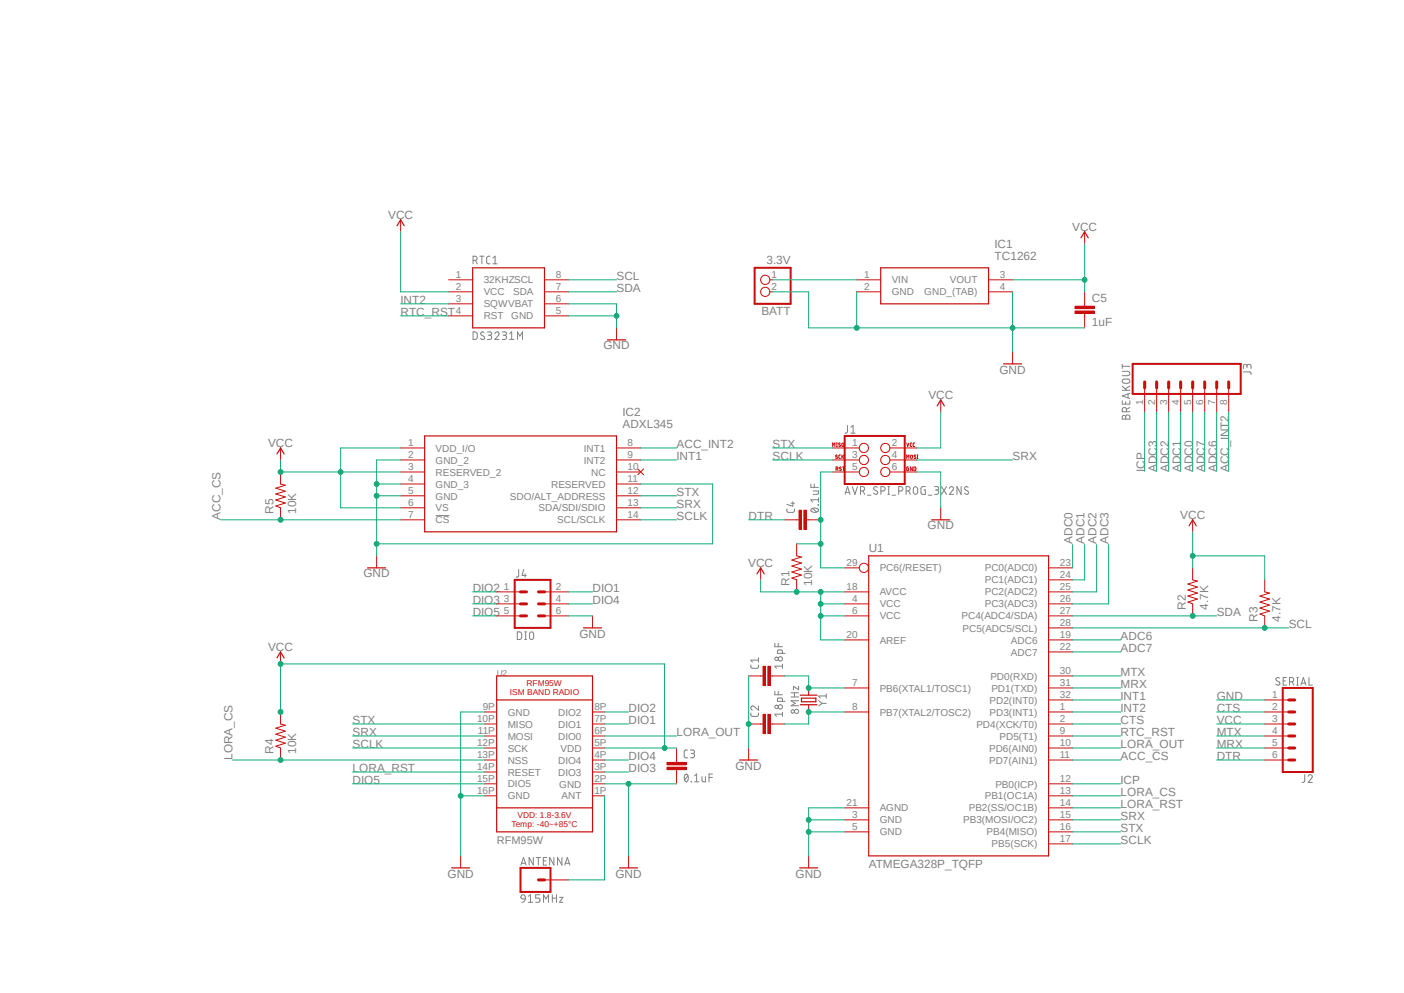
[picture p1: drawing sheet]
<svg xmlns="http://www.w3.org/2000/svg" width="297mm" height="210mm" viewBox="0 0 297 210" stroke-linecap="round" stroke-linejoin="round" font-family="sans-serif">
<path d="M44.1 43.7l234.2 147.9M278.3 43.7l-234.2 147.9" fill="none" stroke="#fff" stroke-width=".21"/>
<g fill="none" stroke="#808080" stroke-width=".21">
<path d="M100.1 55.1h.4a.45 .45 0 0 0 .5-.5 .45 .45 0 0 0-.5-.4h-.4v1.6M100.6 55.1l.4 .7M101.5 54.2h.9M101.9 54.2v1.6M103.7 54.2l-.6 .1-.1 .3v1l.7 .2M104.3 55.8h.9M104.3 54.6l.4-.4v1.6M100.1 70.2h.4l.4 .2a1.16 1.16 0 0 1-.2 1.4h-.6zM102.4 70.3l-.5-.1a.38 .38 0 0 0 0 .7l.4 .2 .2 .4-.3 .3-.6-.2M103.1 70.2h.7a.37 .37 0 0 1 .2 .4 .37 .37 0 0 1-.3 .3h-.4M103.6 70.9l.2 .1a.46 .46 0 0 1 .2 .4 .46 .46 0 0 1-.4 .4h-.5M104.7 70.6a.44 .44 0 0 1 .6-.4 .44 .44 0 0 1 .2 .7l-.8 .9h.9"/>
<path d="M106.3 70.2h.7a.37 .37 0 0 1 .1 .4 .37 .37 0 0 1-.3 .3h-.4M106.7 70.9l.2 .1a.46 .46 0 0 1 .2 .4 .46 .46 0 0 1-.4 .4h-.4M107.8 71.8h.9M107.8 70.6l.4-.4v1.6M109.5 71.8v-1.6l.5 .9 .5-.9v1.6M237.4 78.5h1.2a.47 .47 0 0 1 .4 .5 .47 .47 0 0 1-.4 .5h-1.2M237.4 77v.9M237.4 77.5h1.6M263.1 78.7h1.2a.4 .4 0 0 1 .4 .5M263.8 77.5v-.2a.46 .46 0 0 1 .5-.2 .46 .46 0 0 1 .4 .4v.4M263.8 77.8v-.4a.36 .36 0 0 0-.4-.4 .36 .36 0 0 0-.3 .4v.5M179.3 90v1.2a.38 .38 0 0 1-.5 .4"/>
<path d="M180 91.6h.9M180 90.3l.5-.3v1.6M237.4 84.8v.7h1.6v-.7M237.4 82.5h1.6M237.4 81.7l1 .8M237.4 80.4a1.25 1.25 0 0 1 1.6 0v.5l-.2 .1a1.29 1.29 0 0 1-1.4-.1zM237.6 87.9h.4l.1 .3 .1-.2a.46 .46 0 0 1 .5-.2 .46 .46 0 0 1 .3 .4v.4h-1.6zM238.1 85v.5M238.1 88.2v.4M238.3 87.1v-.4a.45 .45 0 0 0-.5-.5 .45 .45 0 0 0-.4 .5v.4h1.6M238.6 83.3v.9M239 86.2l-.7 .4"/>
<path d="M239 83.2l-1.6 .5 1.6 .6M239 81.7l-1 .5M92.2 109.1h2.9M166.5 107.7v.5l.3 .2 1.1-.1 .2-.6M167.3 106.4h.8M167.7 106.1v1l-1.2-.4M171.5 102.4v.7h1.6M171.6 107.7l.1-.1a.96 .96 0 0 1 1.4 .3 .93 .93 0 0 1-1.6 0zM171.9 107.5l.9 .8M172 103.8h1.1l-.1 .7-1 .1M172.3 102.4v.7M173.1 106.8h.1"/>
<path d="M173.1 105.3v.9M173.1 105.7h-1.6l.4 .5M178.8 104.6l.5-1.7 .5 1.7M178.9 104.1h.8M180.3 102.9l.5 1.7 .6-1.7M182 103.8h.5a.47 .47 0 0 0 .4-.4 .47 .47 0 0 0-.4-.5h-.5v1.7M182.6 103.8l.3 .8M183.5 104.7h.7M185.6 103.1a.41 .41 0 0 0-.6-.2 .41 .41 0 0 0-.1 .6l.6 .4a.37 .37 0 0 1 .2 .4 .37 .37 0 0 1-.4 .3l-.5-.3M186.4 103.8h.4a.47 .47 0 0 0 .5-.4 .47 .47 0 0 0-.5-.5h-.4v1.7M187.8 102.9h.4M187.8 104.6h.4"/>
<path d="M188 102.9v1.7M188.7 104.7h.7M190.1 103.8h.5a.47 .47 0 0 0 .4-.4 .47 .47 0 0 0-.4-.5h-.5v1.7M191.7 103.8h.4a.47 .47 0 0 0 .5-.4 .47 .47 0 0 0-.5-.5h-.4v1.7M192.2 103.8l.4 .8M193.3 103.2l.2-.2a.47 .47 0 0 1 .6 .4v.7a.47 .47 0 0 1-.4 .5 .47 .47 0 0 1-.5-.5zM195.7 102.9l-.7 .1-.2 .3v.9l.2 .3 .7 .1v-1h-.2M196.4 104.7h.7M197.7 102.9h.5a.36 .36 0 0 1 .4 .4 .36 .36 0 0 1-.4 .3h-.3M198.2 103.6a.47 .47 0 0 1 .4 .5 .47 .47 0 0 1-.4 .5h-.5M199.2 102.9l1 1.7M200.2 102.9l-1 1.7"/>
<path d="M200.8 103.3a.43 .43 0 0 1 .6-.3 .43 .43 0 0 1 .2 .6l-.8 1h.9M203.3 102.9v1.7l-.9-1.7v1.7M204.8 103.1a.41 .41 0 0 0-.5-.2 .41 .41 0 0 0-.2 .6l.6 .4a.37 .37 0 0 1 .2 .4 .37 .37 0 0 1-.3 .3l-.6-.3M109.4 133.6l.7 .1 .2 .2 .1 .9-.3 .4-.7 .1zM109.7 120.4v1.3a.4 .4 0 0 1-.5 .3M110.8 120.4l-.4 1.3h.9M111 133.6h.4M111 135.3h.4M111.1 121.3v.7M111.2 133.6v1.7M112.1 133.9a.46 .46 0 0 1 .5-.2 .46 .46 0 0 1 .3 .4l-.1 .9a.43 .43 0 0 1-.5 .2 .43 .43 0 0 1-.3-.4zM160.4 139.1v.9"/>
<path d="M160.4 139.6h-1.6l.4 .4M163.9 136.1v.7h1.6M164.6 136.1v.7M165.5 138.2l-.1-.7h-.9v.7h1.6M145.5 158.6l-.6 .1-.2 .3 .1 1.1 .1 .1 .6 .1M146 158.6h.6a.36 .36 0 0 1 .3 .4 .36 .36 0 0 1-.3 .3h-.4M146.5 159.3a.47 .47 0 0 1 .4 .5 .47 .47 0 0 1-.4 .5h-.5M158.8 140.6l.1 .6 .3 .2 1.1-.1 .1-.7M158.8 150.8l.1 .5 .3 .2h1.1l.1-.7M160.4 149.3v.9l-.8-.8a.44 .44 0 0 0-.7 .2 .44 .44 0 0 0 .3 .6M163.9 146.2v.7h1.6M164.6 146.2v.7"/>
<path d="M165.5 148.3l-.1-.6h-.9v.6h1.6M165.5 140.9h-1.6l.4 .5M165.5 140.5v.9M165.5 150.6v.9M165.5 151h-1.6l.4 .5M167.3 147.4h1.7M167.3 146.5h1.7M168.1 146.5v.9M169 148.2h-1.7l.9 .6-.9 .5h1.7M169 145.2v.7l-1.1-.7v.7M173.2 148.2l.7 .6M173.9 148.8l-.7 .5"/>
<path d="M173.9 148.8h.9M174.8 147.2h-1.6l.3 .5M174.8 146.8v.9M270.7 143.4l-.2-.1a.39 .39 0 0 0-.5 .2 .39 .39 0 0 0 .1 .5l.5 .2a.37 .37 0 0 1 .1 .4 .37 .37 0 0 1-.3 .3l-.5-.2M271.4 144h.5M272.2 143.3h-.8v1.6h.8M272.8 144.2h.4a.45 .45 0 0 0 .5-.5 .45 .45 0 0 0-.5-.4h-.4v1.6M273.3 144.2l.4 .7M274.3 144.9h.4M274.3 143.3h.4M274.5 143.3v1.6M275.2 144.9l.5-1.6 .6 1.6"/>
<path d="M275.3 144.5h.8M276.9 143.3v1.6h.7M145 163.8l.2-.1a1.02 1.02 0 0 1 0 1.7 1.02 1.02 0 0 1-.2-1.6zM145.5 164.1l-.7 .9M146.2 165.3l.1 .1zM146.9 165.4h.9M146.9 164.1l.5-.4v1.7M148.5 164.3v.8l.3 .3h.4v-1.1M150 164.4h.7M150.7 163.7h-.7v1.7M276 163.8v1.3a.4 .4 0 0 1-.5 .4M276.7 164.2a.43 .43 0 0 1 .6-.3 .43 .43 0 0 1 .2 .6l-.8 1h.9"/>
<path d="M110.2 183l.5-1.6 .6 1.6M110.3 189.4a.46 .46 0 0 1 .5-.2 .46 .46 0 0 1 .3 .5v.4h-.7l-.2-.3zM110.3 182.6h.9M111.1 190.1a.72 .72 0 0 1-.7 .7M111.8 189.6l.4-.4v1.6M111.8 190.8h.9M112.8 181.4v1.6l-.9-1.6v1.6M113.4 181.4h.9M113.9 181.4v1.6M114.2 189.2h-.9v.7h.6a.46 .46 0 0 1 .3 .5 .46 .46 0 0 1-.3 .4h-.6M114.9 182.1h.6M115 190.8v-1.6l.5 .9 .5-.9v1.6"/>
<path d="M115.7 181.4h-.8v1.6h.8M116.8 189.9h.9M116.8 189.2v1.6M117.2 181.4v1.6l-.9-1.6v1.6M117.7 189.2v1.6M118.4 189.8h.7l-.7 1h.7M118.9 181.4v1.6l-1-1.6v1.6M119.5 183l.5-1.6 .6 1.6M119.6 182.6h.8"/>
<circle cx="164.3" cy="139.3" r=".37"/>
<circle cx="165.1" cy="139.4" r=".46"/>
<circle cx="164.3" cy="149.5" r=".37"/>
<circle cx="165.1" cy="149.5" r=".46"/>
<circle cx="167.7" cy="150.5" r=".35"/>
<circle cx="168.5" cy="150.4" r=".46"/>
</g>
<g fill="none" stroke="#c90d0c" stroke-width=".25">
<path d="M89.8 92.2h40.6v20.3h-40.6zM198.2 85.9l.8-1.3 .8 1.3M183.8 117.6h38v63.4h-38zM197.1 109.9h3.8M77.8 120.1h3.8M160.1 121.4l.8-1.3 .8 1.3M105.1 148h20.2M105.1 143h20.2v32.9h-20.2zM169.3 149.1h3.5M169.3 147h3.5M169.5 147.7h3.1v.7h-3.1zM105.1 170.9h20.2"/>
<path d="M156.5 160.7h3.8M95.5 183.6h3.9M131.1 183.6h3.8M169.2 183.6h3.8"/>
</g>
<g fill="none" stroke="#c90d0c" stroke-width=".21">
<path d="M84.8 97.3h5M84.8 94.7h5M84.8 99.8h5M130.4 97.3h5.1M130.4 94.7h5.1M130.4 99.8h5.1M134.9 99.2l1.2 1.2M136.1 99.2l-1.2 1.2M176.1 97.3h5.7M176.1 94.7h5.7M176.1 99.8h5.7M176.1 94.4v-.7l.3 .4 .2-.4v.7"/>
<path d="M176.9 99.2l.4-.1-.1-.3h-.3v.7M177 94.4h.1M177 93.7h.1M177 93.7v.7M177.1 96.3h-.3l.3 .6h-.4M177.1 99.2l.2 .3M177.8 93.8l-.2-.1-.2 .2 .4 .5-.4-.1M177.8 96.2l-.3 .2v.5l.3 .1M177.9 98.8h-.1l-.2 .1 .4 .5h-.4M178.1 96.2v.8M178.1 93.8h.4l-.1 .6h-.3zM178.2 98.8h.4"/>
<path d="M178.3 96.5l.2 .5M178.4 98.8v.7M178.5 96.2l-.4 .5M188.3 97.3h5.6M188.3 94.7h5.6M188.3 99.8h5.6M191.8 97v-.8l.2 .4 .3-.4v.8M191.8 93.7l.2 .7 .3-.7M192.2 98.8l-.4 .1v.5l.4 .1v-.4h-.1M192.7 96.3h.3l-.1 .6h-.2zM192.9 93.7l-.3 .2v.5h.3M193 98.8v.7l-.4-.7v.7"/>
<path d="M193.3 98.8h.4l.1 .2-.1 .5h-.4zM193.5 93.7l-.3 .2v.5h.3M193.7 96.3h-.3l.3 .6h-.4M194 97h.2M194 96.2h.2M194.1 96.2v.8M199 84.6v2.5M79.7 117.6v2.5M84.8 109.9h5M84.8 104.9h5M84.8 102.4h5M84.8 107.4h5"/>
<path d="M130.4 109.9h5.1M130.4 104.9h5.1M130.4 102.4h5.1M130.4 107.4h5.1M199 107.4v2.5M160.9 120.1v2.5M178.7 127.7h5.1M178.7 130.3h5.1M178.7 135.3h5.1M178.7 125.2h5.1M178.7 120.1h3.1M221.8 127.7h5.1"/>
<path d="M221.8 130.3h5.1M221.8 135.3h5.1M221.8 125.2h5.1M221.8 137.9h5.1M221.8 132.8h5.1M221.8 122.6h5.1M221.8 120.1h5.1M102.5 150.6h2.6M102.5 158.2h2.6M102.5 155.7h2.6M102.5 153.1h2.6M125.3 150.6h2.6"/>
<path d="M125.3 158.2h2.6M125.3 155.7h2.6M125.3 153.1h2.6M158.4 158.2v2.5M160.9 143h.5M162.9 143h.5M171.1 145.5v1.5M171.1 149.1v1.5M178.7 150.6h5.1M178.7 145.5h5.1M221.8 150.6h5.1M221.8 145.5h5.1"/>
<path d="M221.8 158.2h5.1M221.8 155.7h5.1M221.8 153.1h5.1M221.8 148h5.1M221.8 143h5.1M102.5 168.3h2.6M102.5 165.8h2.6M102.5 160.7h2.6M102.5 163.3h2.6M125.3 168.3h2.6M125.3 165.8h2.6M125.3 160.7h2.6"/>
<path d="M125.3 163.3h2.6M178.7 173.4h5.1M178.7 175.9h5.1M178.7 170.9h5.1M221.8 178.5h5.1M221.8 173.4h5.1M221.8 175.9h5.1M221.8 170.9h5.1M221.8 168.3h5.1M221.8 165.8h5.1M221.8 160.7h5.1M97.5 181v2.6"/>
<path d="M133 181v2.6M171.1 181v2.6"/>
<circle cx="182.7" cy="97.3" r=".98"/>
<circle cx="182.7" cy="99.8" r=".98"/>
<circle cx="182.7" cy="94.7" r=".98"/>
<circle cx="187.3" cy="97.3" r=".98"/>
<circle cx="187.3" cy="94.7" r=".98"/>
<circle cx="187.3" cy="99.8" r=".98"/>
<circle cx="182.7" cy="120.1" r=".98"/>
</g>
<path d="M178.7 92.2h12.7v10.2h-12.7z" fill="none" stroke="#c90d0c" stroke-width=".42"/>
<path d="M162.4 140.9h.5v4.1h-.5z" fill-rule="evenodd" fill="#c90d0c"/>
<path d="M162.4 140.9h.5v4.1h-.5z" fill="none" stroke="#c90d0c" stroke-width=".21"/>
<path d="M161.4 140.9h.5v4.1h-.5z" fill-rule="evenodd" fill="#c90d0c"/>
<path d="M158.4 143h2.5M160.9 153.1h.5M161.4 140.9h.5v4.1h-.5zM162.9 153.1h.5M163.4 143h2.6" fill="none" stroke="#c90d0c" stroke-width=".21"/>
<path d="M162.4 151.1h.5v4.1h-.5z" fill-rule="evenodd" fill="#c90d0c"/>
<path d="M162.4 151.1h.5v4.1h-.5z" fill="none" stroke="#c90d0c" stroke-width=".21"/>
<path d="M161.4 151.1h.5v4.1h-.5z" fill-rule="evenodd" fill="#c90d0c"/>
<path d="M158.4 153.1h2.5M161.4 151.1h.5v4.1h-.5zM163.4 153.1h2.6M143.1 160.7v.5M143.1 162.8v.5" fill="none" stroke="#c90d0c" stroke-width=".21"/>
<path d="M141.1 162.3h4.1v.5h-4.1z" fill-rule="evenodd" fill="#c90d0c"/>
<path d="M141.1 162.3h4.1v.5h-4.1z" fill="none" stroke="#c90d0c" stroke-width=".21"/>
<path d="M141.1 161.2h4.1v.6h-4.1z" fill-rule="evenodd" fill="#c90d0c"/>
<g fill="none" stroke="#c90d0c" stroke-width=".21">
<path d="M84.8 46.5v2.5M94.9 59.2h5.1M115.2 59.2h5.1M162.9 59.2h.5M181.2 59.2h5.1M209.1 59.2h5.1M229.4 49v2.6M94.9 66.8h5.1M94.9 61.7h5.1M94.9 64.3h5.1M115.2 66.8h5.1M115.2 61.7h5.1"/>
<path d="M115.2 64.3h5.1M130.4 69.3v2.6M162.9 61.7h.5M181.2 61.7h5.1M209.1 61.7h5.1M214.2 74.4v2.6M229.4 64.3v.5M229.4 66.3v.5M168.5 115v2.6l1 .2-2 .6 2 .7-2 .6 2 .7-2 .6 2 .6-2 .7 1 .3v2.6M252.3 109.9v2.6M252.3 120.1v2.5l1 .3-2 .6 2 .7-2 .6 2 .6-2 .7 2 .6-2 .6 1 .4v2.6M267.5 122.6v2.6l1.1 .2-2.1 .7 2.1 .6-2.1 .6 2.1 .7-2.1 .6 2.1 .6-2.1 .7 1 .4v2.5"/>
<path d="M143.1 158.2v2.5M141.1 161.2h4.1v.6h-4.1zM143.1 163.3v2.5"/>
<circle cx="161.9" cy="59.2" r=".98"/>
<circle cx="161.9" cy="61.7" r=".98"/>
</g>
<path d="M84 47.8l.8-1.3 .7 1.3M100 56.6h15.2v12.7h-15.2zM186.3 56.6h22.8v7.7h-22.8zM228.7 50.3l.7-1.3 .8 1.3M128.5 71.9h3.8M212.3 77h3.8M251.5 111.2l.8-1.3 .8 1.3" fill="none" stroke="#c90d0c" stroke-width=".25"/>
<path d="M159.6 56.6h7.7v7.7h-7.7z" fill="none" stroke="#c90d0c" stroke-width=".42"/>
<path d="M227.4 65.8h4.1v.5h-4.1z" fill-rule="evenodd" fill="#c90d0c"/>
<path d="M227.4 65.8h4.1v.5h-4.1z" fill="none" stroke="#c90d0c" stroke-width=".21"/>
<path d="M227.4 64.8h4.1v.5h-4.1z" fill-rule="evenodd" fill="#c90d0c"/>
<g fill="none" stroke="#c90d0c" stroke-width=".21">
<path d="M227.4 64.8h4.1v.5h-4.1zM229.4 61.7v2.6M229.4 66.8v2.5M59.4 94.7v2.6M59.4 99.8v2.6l1 .2-2.1 .7 2.1 .6-2.1 .6 2.1 .6-2.1 .6 2.1 .7-2.1 .6 1.1 .4v2.5M168.5 109.9h.5M170.6 109.9h.5M59.4 137.9v2.5M59.4 150.6v2.5l1 .3-2.1 .6 2.1 .6-2.1 .7 2.1 .6-2.1 .6 2.1 .7-2.1 .6 1.1 .4v2.5M267.5 148h5.1M267.5 150.6h5.1M267.5 153.1h5.1"/>
<path d="M267.5 155.7h5.1M267.5 158.2h5.1M267.5 160.7h5.1M115.2 186.1h5.1"/>
</g>
<path d="M271.4 145.5h6.3v17.8h-6.3zM110.1 183.6h6.4v5h-6.4z" fill="none" stroke="#c90d0c" stroke-width=".42"/>
<path d="M272.6 153.1h1.3M272.6 150.6h1.3M272.6 148h1.3M272.6 158.2h1.3M272.6 155.7h1.3M272.6 160.7h1.3M113.9 186.1h1.3" fill="none" stroke="#c90d0c" stroke-width=".64"/>
<path d="M58.6 96l.8-1.3 .7 1.3M58.6 139.1l.8-1.2 .7 1.2" fill="none" stroke="#c90d0c" stroke-width=".25"/>
<path d="M170.1 107.9h.5v4.1h-.5z" fill-rule="evenodd" fill="#c90d0c"/>
<path d="M170.1 107.9h.5v4.1h-.5z" fill="none" stroke="#c90d0c" stroke-width=".21"/>
<path d="M169 107.9h.5v4.1h-.5z" fill-rule="evenodd" fill="#c90d0c"/>
<g fill="none" stroke="#c90d0c" stroke-width=".21">
<path d="M242.1 82v5.1M244.7 82v5.1M247.2 82v5.1M249.8 82v5.1M252.3 82v5.1M254.8 82v5.1M257.4 82v5.1M259.9 82v5.1M166 109.9h2.5M169 107.9h.5v4.1h-.5zM171.1 109.9h2.5M105.1 125.2h5"/>
<path d="M105.1 127.7h5M105.1 130.3h5M115.2 125.2h5.1M115.2 127.7h5.1M115.2 130.3h5.1M125.3 130.3v2.5"/>
</g>
<path d="M239.6 77h22.9v6.3h-22.9zM108.9 122.6h7.6v10.2h-7.6z" fill="none" stroke="#c90d0c" stroke-width=".42"/>
<g fill="none" stroke="#c90d0c" stroke-width=".64">
<path d="M242.1 80.8v1.2M244.7 80.8v1.2M247.2 80.8v1.2M249.8 80.8v1.2M252.3 80.8v1.2M254.8 80.8v1.2M257.4 80.8v1.2M259.9 80.8v1.2M110.1 130.3h1.3M110.1 127.7h1.3M110.1 125.2h1.3M113.9 130.3h1.3"/>
<path d="M113.9 127.7h1.3M113.9 125.2h1.3"/>
</g>
<path d="M123.4 132.8h3.9" fill="none" stroke="#c90d0c" stroke-width=".25"/>
<path d="M178.7 125.2h-5.1v2.5h5.1" fill="none" stroke="#0dab76" stroke-width=".21"/>
<circle cx="173.6" cy="127.7" r=".51" fill="#0dab76"/>
<g fill="none" stroke="#0dab76" stroke-width=".21">
<path d="M173.6 127.7v2.6h5.1"/>
<circle cx="173.6" cy="127.7" r=".51"/>
</g>
<circle cx="173.6" cy="130.3" r=".51" fill="#0dab76"/>
<g fill="none" stroke="#0dab76" stroke-width=".21">
<path d="M168.5 125.2h5.1M173.6 130.3v5h5.1"/>
<circle cx="173.6" cy="130.3" r=".51"/>
</g>
<circle cx="173.6" cy="125.2" r=".51" fill="#0dab76"/>
<g fill="none" stroke="#0dab76" stroke-width=".21">
<path d="M160.9 122.6v2.6h7.6"/>
<circle cx="173.6" cy="125.2" r=".51"/>
</g>
<circle cx="168.5" cy="125.2" r=".51" fill="#0dab76"/>
<g fill="none" stroke="#0dab76" stroke-width=".21">
<path d="M84.8 49v12.7h10.1M199 87.1v7.6h-5.1M252.3 112.5v7.6M252.3 117.6h15.2v5"/>
<circle cx="168.5" cy="125.2" r=".51"/>
</g>
<circle cx="252.3" cy="117.6" r=".51" fill="#0dab76"/>
<g fill="none" stroke="#0dab76" stroke-width=".21">
<path d="M214.2 59.2h15.2M229.4 51.6v10.1"/>
<circle cx="252.3" cy="117.6" r=".51"/>
</g>
<circle cx="229.4" cy="59.2" r=".51" fill="#0dab76"/>
<g fill="none" stroke="#0dab76" stroke-width=".21">
<path d="M59.4 97.3v2.5M72.1 99.8h12.7M84.8 94.7h-12.7v12.7h12.7"/>
<circle cx="229.4" cy="59.2" r=".51"/>
</g>
<circle cx="72" cy="99.8" r=".51" fill="#0dab76"/>
<g fill="none" stroke="#0dab76" stroke-width=".21">
<path d="M59.4 99.8h12.7"/>
<circle cx="72" cy="99.8" r=".51"/>
</g>
<circle cx="59.3" cy="99.8" r=".51" fill="#0dab76"/>
<g fill="none" stroke="#0dab76" stroke-width=".21">
<path d="M59.4 150.6v-10.2h81.2v17.8M127.9 158.2h15.2"/>
<circle cx="59.3" cy="99.8" r=".51"/>
</g>
<circle cx="59.3" cy="140.4" r=".51" fill="#0dab76"/>
<circle cx="59.3" cy="140.4" r=".51" fill="none" stroke="#0dab76" stroke-width=".21"/>
<circle cx="140.6" cy="158.2" r=".51" fill="#0dab76"/>
<circle cx="140.6" cy="158.2" r=".51" fill="none" stroke="#0dab76" stroke-width=".21"/>
<circle cx="59.3" cy="150.6" r=".51" fill="#0dab76"/>
<g fill="none" stroke="#0dab76" stroke-width=".21">
<path d="M84.8 102.4h-5.1v2.5h5.1M257.4 153.1h10.1"/>
<circle cx="59.3" cy="150.6" r=".51"/>
</g>
<circle cx="79.7" cy="102.4" r=".51" fill="#0dab76"/>
<g fill="none" stroke="#0dab76" stroke-width=".21">
<path d="M84.8 97.3h-5.1v5.1M79.7 104.9v10.1"/>
<circle cx="79.7" cy="102.4" r=".51"/>
</g>
<circle cx="79.7" cy="104.9" r=".51" fill="#0dab76"/>
<g fill="none" stroke="#0dab76" stroke-width=".21">
<path d="M135.5 102.4h15.2v12.6h-71v2.6"/>
<circle cx="79.7" cy="104.9" r=".51"/>
</g>
<circle cx="79.7" cy="115" r=".51" fill="#0dab76"/>
<g fill="none" stroke="#0dab76" stroke-width=".21">
<path d="M171.1 170.9v5h7.6M171.1 173.4h7.6"/>
<circle cx="79.7" cy="115" r=".51"/>
</g>
<circle cx="171.1" cy="173.4" r=".51" fill="#0dab76"/>
<g fill="none" stroke="#0dab76" stroke-width=".21">
<path d="M171.1 170.9h7.6M171.1 175.9v5.1"/>
<circle cx="171.1" cy="173.4" r=".51"/>
</g>
<circle cx="171.1" cy="175.9" r=".51" fill="#0dab76"/>
<g fill="none" stroke="#0dab76" stroke-width=".21">
<path d="M193.9 99.8h5.1v7.6M102.5 150.6h-5v30.4M97.5 168.3h5"/>
<circle cx="171.1" cy="175.9" r=".51"/>
</g>
<circle cx="97.4" cy="168.3" r=".51" fill="#0dab76"/>
<g fill="none" stroke="#0dab76" stroke-width=".21">
<path d="M158.4 143v15.2"/>
<circle cx="97.4" cy="168.3" r=".51"/>
</g>
<circle cx="158.4" cy="153.1" r=".51" fill="#0dab76"/>
<g fill="none" stroke="#0dab76" stroke-width=".21">
<path d="M127.9 165.8h15.2M133 165.8v15.2"/>
<circle cx="158.4" cy="153.1" r=".51"/>
</g>
<circle cx="133" cy="165.8" r=".51" fill="#0dab76"/>
<g fill="none" stroke="#0dab76" stroke-width=".21">
<path d="M120.3 66.8h10.1M120.3 64.3h10.1v5"/>
<circle cx="133" cy="165.8" r=".51"/>
</g>
<circle cx="130.4" cy="66.8" r=".51" fill="#0dab76"/>
<g fill="none" stroke="#0dab76" stroke-width=".21">
<path d="M181.2 61.7v7.6h33M214.2 61.7v12.7"/>
<circle cx="130.4" cy="66.8" r=".51"/>
</g>
<circle cx="214.2" cy="69.3" r=".51" fill="#0dab76"/>
<circle cx="214.2" cy="69.3" r=".51" fill="none" stroke="#0dab76" stroke-width=".21"/>
<circle cx="181.2" cy="69.3" r=".51" fill="#0dab76"/>
<g fill="none" stroke="#0dab76" stroke-width=".21">
<path d="M163.4 61.7h7.7v7.6h10.1M214.2 69.3h15.2M176.1 99.8h-2.5v20.3h5.1M168.5 115h5.1M120.3 130.3h5M257.4 148h10.1"/>
<circle cx="181.2" cy="69.3" r=".51"/>
</g>
<circle cx="173.6" cy="115" r=".51" fill="#0dab76"/>
<circle cx="173.6" cy="115" r=".51" fill="none" stroke="#0dab76" stroke-width=".21"/>
<circle cx="173.6" cy="109.9" r=".51" fill="#0dab76"/>
<g fill="none" stroke="#0dab76" stroke-width=".21">
<path d="M163.4 97.3h12.7M163.4 94.7h12.7M193.9 97.3h20.3M135.5 109.9h7.6M135.5 104.9h7.6M135.5 107.4h7.6M74.6 158.2h27.9M74.6 153.1h27.9M74.6 155.7h27.9M49.2 160.7h53.3M226.9 178.5h10.2M226.9 175.9h10.2"/>
<path d="M226.9 173.4h10.2"/>
<circle cx="173.6" cy="109.9" r=".51"/>
</g>
<circle cx="59.3" cy="160.7" r=".51" fill="#0dab76"/>
<g fill="none" stroke="#0dab76" stroke-width=".21">
<path d="M59.4 109.9h25.4M226.9 168.3h10.2"/>
<circle cx="59.3" cy="160.7" r=".51"/>
</g>
<circle cx="59.3" cy="109.9" r=".51" fill="#0dab76"/>
<g fill="none" stroke="#0dab76" stroke-width=".21">
<path d="M46.7 109.9h12.7M171.1 143v2.5h7.6M226.9 160.7h10.2"/>
<circle cx="59.3" cy="109.9" r=".51"/>
</g>
<circle cx="171.1" cy="145.5" r=".51" fill="#0dab76"/>
<g fill="none" stroke="#0dab76" stroke-width=".21">
<path d="M166 143h5.1M178.7 150.6h-7.6v2.5"/>
<circle cx="171.1" cy="145.5" r=".51"/>
</g>
<circle cx="171.1" cy="150.6" r=".51" fill="#0dab76"/>
<g fill="none" stroke="#0dab76" stroke-width=".21">
<path d="M84.8 64.3h10.1M135.5 97.3h7.6M226.9 130.3h30.5M166 153.1h5.1M226.9 148h10.2M226.9 150.6h10.2"/>
<circle cx="171.1" cy="150.6" r=".51"/>
</g>
<circle cx="252.3" cy="130.3" r=".51" fill="#0dab76"/>
<g fill="none" stroke="#0dab76" stroke-width=".21">
<path d="M120.3 61.7h10.1M226.9 132.8h45.7"/>
<circle cx="252.3" cy="130.3" r=".51"/>
</g>
<circle cx="267.5" cy="132.8" r=".51" fill="#0dab76"/>
<g fill="none" stroke="#0dab76" stroke-width=".21">
<path d="M120.3 59.2h10.1M163.4 59.2h17.8M84.8 66.8h10.1M135.5 94.7h7.6M242.1 87.1v12.6M244.7 87.1v12.6M247.2 87.1v12.6M249.8 87.1v12.6M252.3 87.1v12.6M254.8 87.1v12.6M257.4 87.1v12.6M259.9 87.1v12.6"/>
<path d="M158.4 109.9h7.6M226.9 115.2v4.9M229.4 115.2v7.4h-2.5M232 115.2v10h-5.1M234.5 115.2v12.5h-7.6M100 125.2h5.1M100 127.7h5.1M100 130.3h5.1M120.3 125.2h5M120.3 127.7h5M226.9 135.3h10.2M226.9 137.9h10.2"/>
<path d="M127.9 155.7h15.2M127.9 150.6h5.1M127.9 153.1h5.1M226.9 155.7h10.2M226.9 158.2h10.2M226.9 143h10.2M226.9 145.5h10.2M226.9 153.1h10.2M257.4 155.7h10.1M257.4 158.2h10.1M257.4 150.6h10.1M74.6 163.3h27.9"/>
<path d="M74.6 165.8h27.9M127.9 168.3v17.8h-7.6M127.9 163.3h5.1M127.9 160.7h5.1M226.9 170.9h10.2M226.9 165.8h10.2M257.4 160.7h10.1"/>
<circle cx="267.5" cy="132.8" r=".51"/>
</g>
<g font-size="2.5" fill="#808080">
<text x="82.1" y="46.3">VCC</text>
<text x="210.4" y="52.5">IC1</text>
<text x="226.8" y="48.8">VCC</text>
<text x="130.4" y="59.2">SCL</text>
<text x="162.1" y="55.9">3.3V</text>
<text x="210.4" y="55">TC1262</text>
<text x="84.8" y="64.3">INT2</text>
<text x="130.4" y="61.7">SDA</text>
<text x="231" y="63.9">C5</text>
<text x="84.8" y="66.8">RTC_RST</text>
<text x="161.1" y="66.7">BATT</text>
<text x="231" y="69">1uF</text>
<text x="127.6" y="73.9">GND</text>
<text x="211.4" y="79">GND</text>
<text x="131.7" y="88">IC2</text>
<text x="196.4" y="84.3">VCC</text>
<text x="56.7" y="94.5">VCC</text>
<text x="131.7" y="90.6">ADXL345</text>
<text x="143.1" y="94.7">ACC_INT2</text>
<text x="163.5" y="94.7">STX</text>
<text x="143.1" y="97.3">INT1</text>
<text x="163.5" y="97.3">SCLK</text>
<text x="214.2" y="97.3">SRX</text>
<text x="242.2" y="99.8" transform="rotate(-90 242.2 99.8)">ICP</text>
<text x="244.7" y="99.8" transform="rotate(-90 244.7 99.8)">ADC3</text>
<text x="247.2" y="99.8" transform="rotate(-90 247.2 99.8)">ADC2</text>
<text x="249.8" y="99.8" transform="rotate(-90 249.8 99.8)">ADC1</text>
<text x="252.3" y="99.8" transform="rotate(-90 252.3 99.8)">ADC0</text>
<text x="254.8" y="99.8" transform="rotate(-90 254.8 99.8)">ADC7</text>
<text x="257.4" y="99.8" transform="rotate(-90 257.4 99.8)">ADC6</text>
<text x="259.9" y="99.8" transform="rotate(-90 259.9 99.8)">ACC_INT2</text>
<text x="143.1" y="104.9">STX</text>
<text x="143.1" y="107.4">SRX</text>
<text x="46.7" y="109.9" transform="rotate(-90 46.7 109.9)">ACC_CS</text>
<text x="57.9" y="108.7" transform="rotate(-90 57.9 108.7)">R5</text>
<text x="62.7" y="108.7" transform="rotate(-90 62.7 108.7)">10K</text>
<text x="143.1" y="109.9">SCLK</text>
<text x="158.4" y="109.9">DTR</text>
<text x="196.2" y="112">GND</text>
<text x="249.7" y="109.7">VCC</text>
<text x="158.3" y="119.8">VCC</text>
<text x="183.8" y="116.8">U1</text>
<text x="226.9" y="115" transform="rotate(-90 226.9 115)">ADC0</text>
<text x="229.4" y="115" transform="rotate(-90 229.4 115)">ADC1</text>
<text x="232" y="115" transform="rotate(-90 232 115)">ADC2</text>
<text x="234.5" y="115" transform="rotate(-90 234.5 115)">ADC3</text>
<text x="76.9" y="122.1">GND</text>
<text x="100" y="125.2">DIO2</text>
<text x="125.4" y="125.2">DIO1</text>
<text x="167" y="123.9" transform="rotate(-90 167 123.9)">R1</text>
<text x="171.8" y="123.9" transform="rotate(-90 171.8 123.9)">10K</text>
<text x="100" y="127.7">DIO3</text>
<text x="100" y="130.3">DIO5</text>
<text x="125.4" y="127.7">DIO4</text>
<text x="250.8" y="129" transform="rotate(-90 250.8 129)">R2</text>
<text x="255.6" y="129" transform="rotate(-90 255.6 129)">4.7K</text>
<text x="257.4" y="130.3">SDA</text>
<text x="266" y="131.5" transform="rotate(-90 266 131.5)">R3</text>
<text x="270.9" y="131.5" transform="rotate(-90 270.9 131.5)">4.7K</text>
<text x="56.7" y="137.6">VCC</text>
<text x="122.6" y="134.8">GND</text>
<text x="237.1" y="135.3">ADC6</text>
<text x="237.1" y="137.9">ADC7</text>
<text x="272.6" y="132.8">SCL</text>
<text x="237.1" y="143">MTX</text>
<text x="237.1" y="148">INT1</text>
<text x="237.1" y="145.5">MRX</text>
<text x="257.4" y="148">GND</text>
<text x="74.6" y="153.1">STX</text>
<text x="74.6" y="155.7">SRX</text>
<text x="133" y="150.6">DIO2</text>
<text x="133" y="153.1">DIO1</text>
<text x="143.1" y="155.7">LORA_OUT</text>
<text x="237.1" y="150.6">INT2</text>
<text x="237.1" y="155.7">RTC_RST</text>
<text x="237.1" y="153.1">CTS</text>
<text x="257.4" y="153.1">VCC</text>
<text x="257.4" y="155.7">MTX</text>
<text x="257.4" y="150.6">CTS</text>
<text x="49.2" y="160.7" transform="rotate(-90 49.2 160.7)">LORA_CS</text>
<text x="57.9" y="159.5" transform="rotate(-90 57.9 159.5)">R4</text>
<text x="62.7" y="159.5" transform="rotate(-90 62.7 159.5)">10K</text>
<text x="74.6" y="158.2">SCLK</text>
<text x="133" y="160.7">DIO4</text>
<text x="237.1" y="160.7">ACC_CS</text>
<text x="237.1" y="158.2">LORA_OUT</text>
<text x="257.4" y="160.7">DTR</text>
<text x="257.4" y="158.2">MRX</text>
<text x="74.6" y="163.3">LORA_RST</text>
<text x="74.6" y="165.8">DIO5</text>
<text x="133" y="163.3">DIO3</text>
<text x="155.6" y="162.8">GND</text>
<text x="237.1" y="165.8">ICP</text>
<text x="237.1" y="173.4">SRX</text>
<text x="237.1" y="168.3">LORA_CS</text>
<text x="237.1" y="170.9">LORA_RST</text>
<text x="237.1" y="178.5">SCLK</text>
<text x="237.1" y="175.9">STX</text>
<text x="94.7" y="185.6">GND</text>
<text x="130.2" y="185.6">GND</text>
<text x="168.3" y="185.6">GND</text>
<text x="183.8" y="183.6">ATMEGA328P_TQFP</text>
</g>
<text font-size="2.3" fill="#808080" x="105.1" y="178.5">RFM95W</text>
<g font-size="2.1" fill="#808080">
<text x="96.4" y="58.8">1</text>
<text x="102.3" y="59.9">32KHZSCL</text>
<text x="117.6" y="58.8">8</text>
<text x="163.2" y="58.8">1</text>
<text x="182.8" y="58.8">1</text>
<text x="188.6" y="59.9">VIN</text>
<text x="200.9" y="59.9">VOUT</text>
<text x="211.5" y="58.8">3</text>
<text x="96.4" y="63.9">3</text>
<text x="96.4" y="61.4">2</text>
<text x="102.3" y="65">SQWVBAT</text>
<text x="102.3" y="62.5">VCC</text>
<text x="108.5" y="62.5">SDA</text>
<text x="117.6" y="61.4">7</text>
<text x="117.6" y="63.9">6</text>
<text x="163.2" y="61.4">2</text>
<text x="182.8" y="61.4">2</text>
<text x="188.6" y="62.5">GND</text>
<text x="195.5" y="62.5">GND_(TAB)</text>
<text x="211.5" y="61.4">4</text>
<text x="96.4" y="66.5">4</text>
<text x="102.3" y="67.6">RST</text>
<text x="108.2" y="67.6">GND</text>
<text x="117.6" y="66.5">5</text>
<text x="241.8" y="85.6" transform="rotate(-90 241.8 85.6)">1</text>
<text x="244.3" y="85.6" transform="rotate(-90 244.3 85.6)">2</text>
<text x="246.9" y="85.6" transform="rotate(-90 246.9 85.6)">3</text>
<text x="249.4" y="85.6" transform="rotate(-90 249.4 85.6)">4</text>
<text x="252" y="85.6" transform="rotate(-90 252 85.6)">5</text>
<text x="254.5" y="85.6" transform="rotate(-90 254.5 85.6)">6</text>
<text x="257" y="85.6" transform="rotate(-90 257 85.6)">7</text>
<text x="259.6" y="85.6" transform="rotate(-90 259.6 85.6)">8</text>
<text x="86.3" y="94.4">1</text>
<text x="92.2" y="95.5">VDD_I/O</text>
<text x="123.5" y="95.5">INT1</text>
<text x="132.8" y="94.4">8</text>
<text x="180.3" y="94.4">1</text>
<text x="188.6" y="94.4">2</text>
<text x="86.3" y="96.9">2</text>
<text x="86.3" y="102">4</text>
<text x="86.3" y="99.4">3</text>
<text x="92.2" y="98">GND_2</text>
<text x="92.2" y="100.6">RESERVED_2</text>
<text x="123.5" y="98">INT2</text>
<text x="125.1" y="100.6">NC</text>
<text x="132.8" y="96.9">9</text>
<text x="132.8" y="99.4">10</text>
<text x="132.8" y="102">11</text>
<text x="180.3" y="96.9">3</text>
<text x="180.3" y="99.4">5</text>
<text x="188.6" y="96.9">4</text>
<text x="188.6" y="99.4">6</text>
<text x="86.3" y="104.5">5</text>
<text x="86.3" y="107.1">6</text>
<text x="92.2" y="105.7">GND</text>
<text x="92.2" y="103.1">GND_3</text>
<text x="107.9" y="105.7">SDO/ALT_ADDRESS</text>
<text x="116.6" y="103.1">RESERVED</text>
<text x="132.8" y="107.1">13</text>
<text x="132.8" y="104.5">12</text>
<text x="86.3" y="109.6">7</text>
<text x="92.2" y="110.7">CS</text>
<text x="92.2" y="108.2">VS</text>
<text x="113.9" y="108.2">SDA/SDI/SDIO</text>
<text x="117.9" y="110.7">SCL/SCLK</text>
<text x="132.8" y="109.6">14</text>
<text x="179.1" y="119.8">29</text>
<text x="224.2" y="119.8">23</text>
<text x="106.6" y="124.8">1</text>
<text x="117.6" y="124.8">2</text>
<text x="179.1" y="124.8">18</text>
<text x="186.1" y="125.9">AVCC</text>
<text x="186.1" y="120.9">PC6(/RESET)</text>
<text x="208.3" y="125.9">PC2(ADC2)</text>
<text x="208.3" y="123.4">PC1(ADC1)</text>
<text x="208.3" y="120.9">PC0(ADC0)</text>
<text x="224.2" y="124.8">25</text>
<text x="224.2" y="122.3">24</text>
<text x="106.6" y="127.4">3</text>
<text x="106.6" y="129.9">5</text>
<text x="117.6" y="129.9">6</text>
<text x="117.6" y="127.4">4</text>
<text x="180.3" y="127.4">4</text>
<text x="180.3" y="129.9">6</text>
<text x="186.1" y="128.5">VCC</text>
<text x="186.1" y="131">VCC</text>
<text x="203.4" y="131">PC4(ADC4/SDA)</text>
<text x="208.3" y="128.5">PC3(ADC3)</text>
<text x="224.2" y="129.9">27</text>
<text x="224.2" y="127.4">26</text>
<text x="179.1" y="135">20</text>
<text x="186.1" y="136.1">AREF</text>
<text x="203.6" y="133.6">PC5(ADC5/SCL)</text>
<text x="213.9" y="136.1">ADC6</text>
<text x="224.2" y="137.5">22</text>
<text x="224.2" y="135">19</text>
<text x="224.2" y="132.5">28</text>
<text x="209.5" y="143.7">PD0(RXD)</text>
<text x="213.9" y="138.6">ADC7</text>
<text x="224.2" y="142.6">30</text>
<text x="180.3" y="145.1">7</text>
<text x="186.1" y="146.3">PB6(XTAL1/TOSC1)</text>
<text x="209.3" y="148.8">PD2(INT0)</text>
<text x="209.7" y="146.3">PD1(TXD)</text>
<text x="224.2" y="147.7">32</text>
<text x="224.2" y="145.1">31</text>
<text x="269.1" y="147.7">1</text>
<text x="100.9" y="152.7">10P</text>
<text x="101.1" y="155.3">11P</text>
<text x="102.1" y="150.2">9P</text>
<text x="107.4" y="151.3">GND</text>
<text x="107.4" y="153.9">MISO</text>
<text x="118.1" y="153.9">DIO1</text>
<text x="118.1" y="151.3">DIO2</text>
<text x="125.7" y="155.3">6P</text>
<text x="125.7" y="152.7">7P</text>
<text x="125.7" y="150.2">8P</text>
<text x="180.3" y="150.2">8</text>
<text x="186.1" y="151.3">PB7(XTAL2/TOSC2)</text>
<text x="206.5" y="153.9">PD4(XCK/T0)</text>
<text x="209.3" y="151.3">PD3(INT1)</text>
<text x="224.2" y="155.3">9</text>
<text x="224.2" y="152.7">2</text>
<text x="224.2" y="150.2">1</text>
<text x="269.1" y="150.2">2</text>
<text x="269.1" y="152.7">3</text>
<text x="269.1" y="155.3">4</text>
<text x="100.9" y="160.4">13P</text>
<text x="100.9" y="157.8">12P</text>
<text x="107.4" y="156.4">MOSI</text>
<text x="107.4" y="161.5">NSS</text>
<text x="107.4" y="159">SCK</text>
<text x="118.1" y="156.4">DIO0</text>
<text x="118.1" y="161.5">DIO4</text>
<text x="118.6" y="159">VDD</text>
<text x="125.7" y="160.4">4P</text>
<text x="125.7" y="157.8">5P</text>
<text x="209.3" y="161.5">PD7(AIN1)</text>
<text x="209.3" y="159">PD6(AIN0)</text>
<text x="211.5" y="156.4">PD5(T1)</text>
<text x="224.2" y="160.4">11</text>
<text x="224.2" y="157.8">10</text>
<text x="269.1" y="157.8">5</text>
<text x="269.1" y="160.4">6</text>
<text x="100.9" y="165.4">15P</text>
<text x="100.9" y="168">16P</text>
<text x="100.9" y="162.9">14P</text>
<text x="107.4" y="166.5">DIO5</text>
<text x="107.4" y="164">RESET</text>
<text x="118.1" y="164">DIO3</text>
<text x="118.3" y="166.6">GND</text>
<text x="125.7" y="168">1P</text>
<text x="125.7" y="162.9">3P</text>
<text x="125.7" y="165.4">2P</text>
<text x="210.6" y="166.6">PB0(ICP)</text>
<text x="224.2" y="168">13</text>
<text x="224.2" y="165.4">12</text>
<text x="107.4" y="169.1">GND</text>
<text x="118.8" y="169.1">ANT</text>
<text x="179.1" y="170.5">21</text>
<text x="180.3" y="173.1">3</text>
<text x="186.1" y="171.6">AGND</text>
<text x="204.9" y="171.6">PB2(SS/OC1B)</text>
<text x="208.3" y="169.1">PB1(OC1A)</text>
<text x="224.2" y="173.1">15</text>
<text x="224.2" y="170.5">14</text>
<text x="180.3" y="175.6">5</text>
<text x="186.1" y="174.2">GND</text>
<text x="186.1" y="176.7">GND</text>
<text x="203.8" y="174.2">PB3(MOSI/OC2)</text>
<text x="208.7" y="176.7">PB4(MISO)</text>
<text x="209.8" y="179.2">PB5(SCK)</text>
<text x="224.2" y="178.1">17</text>
<text x="224.2" y="175.6">16</text>
</g>
<text font-size="1.8" fill="#808080" x="105.1" y="143">U2</text>
<g font-size="1.8" fill="#c90d0c">
<text x="107.8" y="147.1">ISM BAND RADIO</text>
<text x="111.4" y="145.2">RFM95W</text>
<text x="109.5" y="173.1">VDD: 1.8-3.6V</text>
<text x="108.2" y="175">Temp: -40~+85°C</text>
</g>
</svg>
